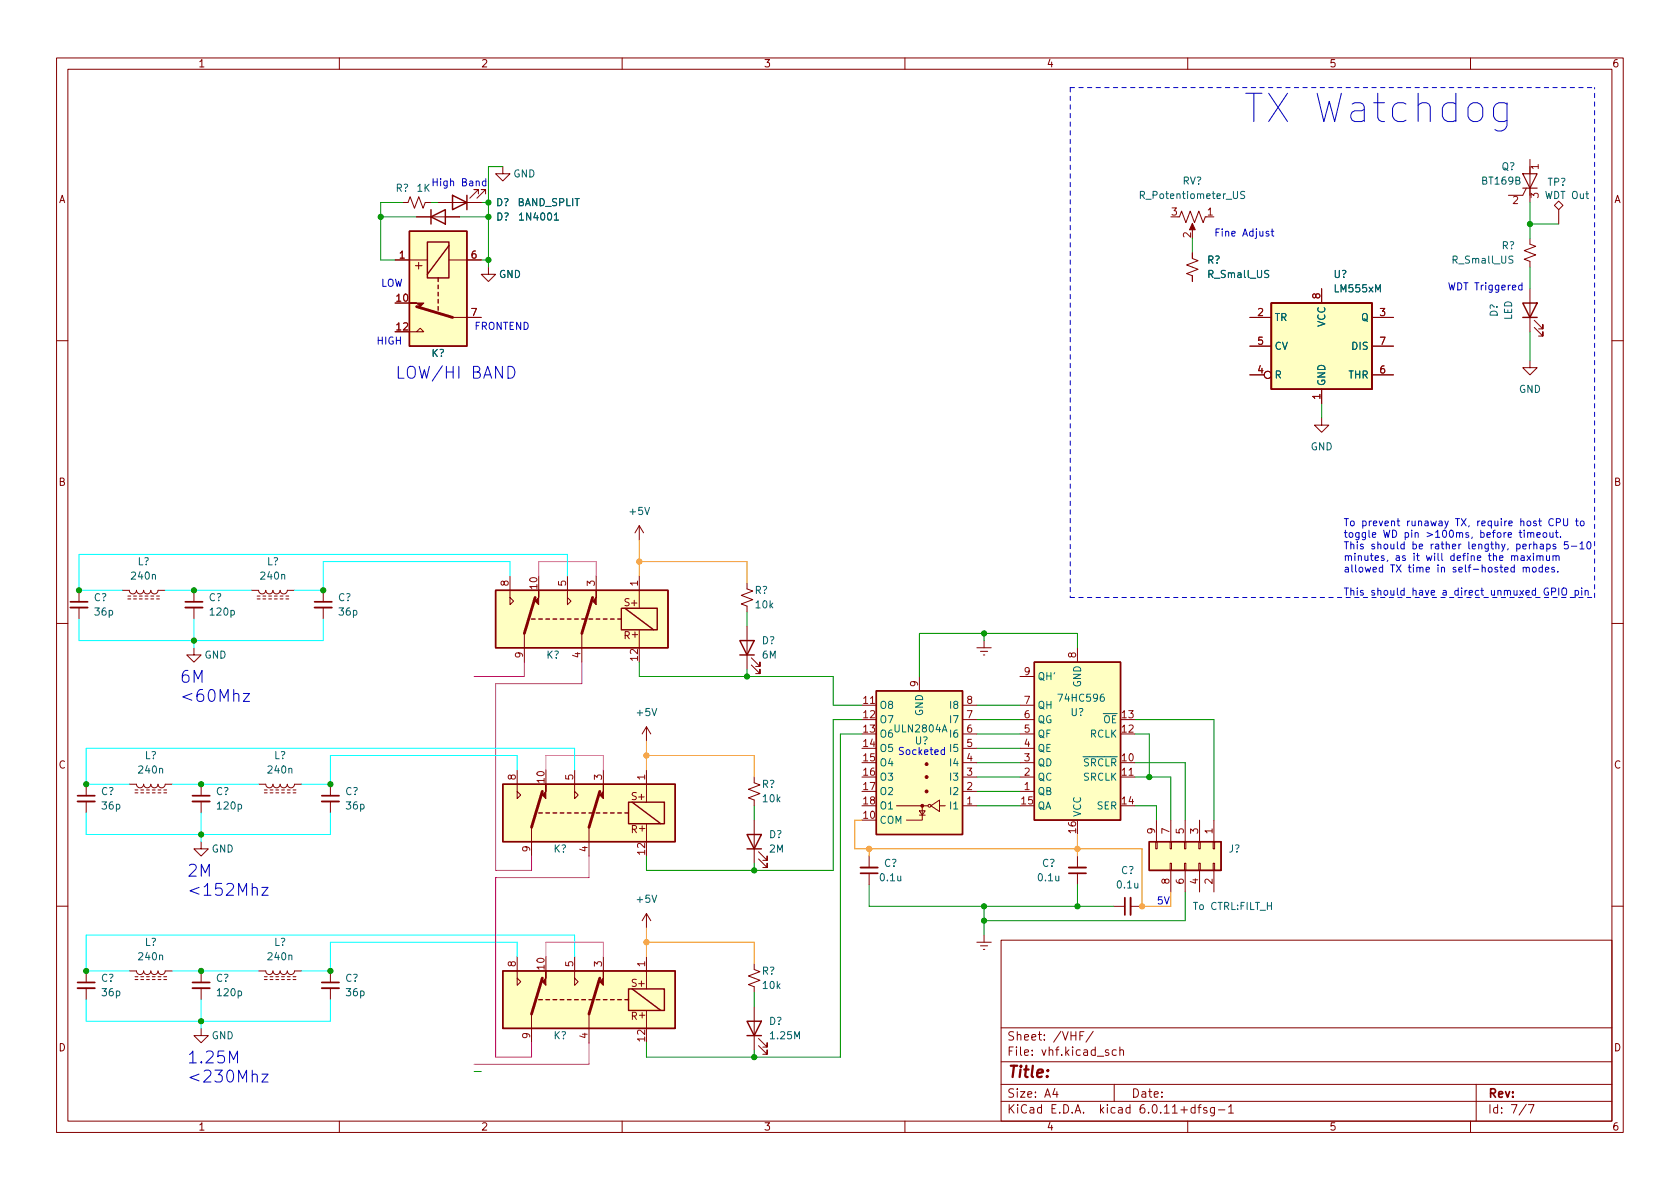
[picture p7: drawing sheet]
<svg xmlns="http://www.w3.org/2000/svg" width="297mm" height="210mm" viewBox="0 0 297 210" stroke-linecap="round" stroke-linejoin="round" font-family="sans-serif">
<g fill="none" stroke="#840000" stroke-width=".18">
<path d="M10 10.2h277v190.1h-277zM12 12.2h273v186.1h-273zM60 10.2v2M110 10.2v2M160 10.2v2M210 10.2v2M260 10.2v2M71.1 35.8h1l.4-1 .8 2 .7-2 .8 2 .4-1h1M73.7 38.3h7.6M77.5 35.8h7.6M84.6 34.3v-.8h-.8h.8l-1.5 1.5M85.9 34.3v-.8h-.8h.8l-1.6 1.5"/>
<path d="M88.9 29.5v1.2h-1.3l1.3 1.3 1.3-1.3h-1.3M208.3 38.3h.2l.4-1 .8 2.1 .7-2.1 .8 2.1 .8-2.1 .7 2.1 .4-1.1M210.8 39.9v1M213.4 38.3h1.2M269.9 33.3l-.7 1.2h-2.5M270.5 28.2v7.6M274.8 36.3l.8-.7 .8 .7-.8 .8zM275.6 37.1v2.5M69.8 58.7h5.1l-.6-.7-.6 .7M69.8 46h5.8M69.8 53.6h2.6M79.4 46h5.7"/>
<path d="M80 56.1h5.1M86.4 47.2v1.3h1.2l-1.2 1.3-1.3-1.3h1.3M210.8 44.7v1l1 .4-2 .8 2 .7-2 .8 1 .4v1M221 56.1h3.8M233.7 51v2.6M242.6 56.1h3.8M270.5 42.2v1l1 .4-2 .7 2 .8-2 .7 1 .4v1M270.5 51v7.7M271.3 57.9l1.5 1.5v-.7v.7h-.8M271.3 56.6l1.5 1.6v-.8v.8h-.8M10 60.2h2M221 66.3h2.5"/>
<path d="M221 61.2h3.8M233.7 73.9v1.3h1.2l-1.2 1.2-1.3-1.2h1.3M233.7 68.8v2.6M242.6 66.3h3.8M242.6 61.2h3.8M270.5 63.7v1.3h1.3l-1.3 1.3-1.3-1.3h1.3M285 60.2h2M113 93v2.5M113 93l-.7 1.2M113 93l.8 1.2M10 110.2h2M14 104.4v2"/>
<path d="M14 107.4v2.1M21.6 104.4h1.3a.64 .64 0 0 0 .6 .6 .64 .64 0 0 0 .6-.6 .64 .64 0 0 0 .7 .6 .64 .64 0 0 0 .6-.6 .64 .64 0 0 0 .6 .6 .64 .64 0 0 0 .7-.6 .64 .64 0 0 0 .6 .6 .64 .64 0 0 0 .6-.6h1.3M22.6 105.4h.5M22.6 105.9h.5M23.6 105.4h.5M23.6 105.9h.5M24.6 105.4h.5M24.6 105.9h.5M25.7 105.4h.5M25.7 105.9h.5M26.7 105.4h.5M26.7 105.9h.5"/>
<path d="M27.7 105.4h.5M27.7 105.9h.5M34.3 114.5v1.3h1.3l-1.3 1.3-1.3-1.3h1.3M34.3 104.4v2M34.3 107.4v2.1M44.4 104.4h1.3a.64 .64 0 0 0 .7 .6 .64 .64 0 0 0 .6-.6 .64 .64 0 0 0 .6 .6 .64 .64 0 0 0 .7-.6 .64 .64 0 0 0 .6 .6 .64 .64 0 0 0 .6-.6 .64 .64 0 0 0 .7 .6 .64 .64 0 0 0 .6-.6h1.3M45.5 105.4h.5M45.5 105.9h.5M46.5 105.4h.5M46.5 105.9h.5M47.5 105.4h.5M47.5 105.9h.5"/>
<path d="M48.5 105.4h.5M48.5 105.9h.5M49.5 105.4h.5M49.5 105.9h.5M50.5 105.4h.6M50.5 105.9h.6M57.1 104.4v2M57.1 107.4v2.1M90.2 101.8v5.1l.6-.6-.6-.6M92.7 112v5.1M95.2 101.8v2.6M100.3 101.8v5.1l.7-.6-.7-.6"/>
<path d="M102.9 112v5.1M105.4 101.8v2.6M113 101.8v5.8M113 111.4v5.7M132.1 103.1v1l1 .4-2 .8 2 .7-2 .8 1 .4v1M132.1 110.7v7.7M132.8 117.6l1.6 1.5v-.7v.7h-.8M132.8 116.3l1.6 1.6v-.8v.8h-.8M162.6 119.6v2.6M172.7 114.5h2.6M173.4 115.2h1.2M173.9 115.8h.2"/>
<path d="M174 113.3v1.2M180.3 119.6h2.6M190.5 114.5v2.6M285 110.2h2M15.2 138.7v2M22.9 138.7h1.2a.64 .64 0 0 0 .7 .6 .64 .64 0 0 0 .6-.6 .64 .64 0 0 0 .6 .6 .64 .64 0 0 0 .7-.6 .64 .64 0 0 0 .6 .6 .64 .64 0 0 0 .6-.6 .64 .64 0 0 0 .7 .6 .64 .64 0 0 0 .6-.6h1.3M23.9 139.7h.5M24.9 139.7h.5M25.9 139.7h.5M26.9 139.7h.5M27.9 139.7h.5M29 139.7h.5"/>
<path d="M35.6 138.7v2M45.7 138.7h1.3a.64 .64 0 0 0 .6 .6 .64 .64 0 0 0 .7-.6 .64 .64 0 0 0 .6 .6 .64 .64 0 0 0 .6-.6 .64 .64 0 0 0 .7 .6 .64 .64 0 0 0 .6-.6 .64 .64 0 0 0 .6 .6 .64 .64 0 0 0 .7-.6h1.2M46.7 139.7h.5M47.8 139.7h.5M48.8 139.7h.5M49.8 139.7h.5M50.8 139.7h.5M51.8 139.7h.5M58.4 138.7v2M91.4 136.1v5.1l.7-.6-.7-.7M96.5 136.1v2.6M101.6 136.1v5.1l.6-.6-.6-.7"/>
<path d="M106.7 136.1v2.6M114.3 128.5l-.8 1.3M114.3 128.5v2.6M114.3 136.1v5.8M114.3 128.5l.8 1.3M133.3 137.4v1l1.1 .4-2.1 .8 2.1 .7-2.1 .8 1 .4v1M152.4 124.7h2.5M152.4 127.2h2.5M152.4 129.8h2.5M152.4 132.3h2.5M152.4 134.9h2.5M152.4 137.4h2.5"/>
<path d="M152.4 139.9h2.5M170.2 124.7h2.5M170.2 127.2h2.5M170.2 129.8h2.5M170.2 132.3h2.5M170.2 134.9h2.5M170.2 137.4h2.5M170.2 139.9h2.5M180.3 124.7h2.6M180.3 127.2h2.6M180.3 129.8h2.6M180.3 132.3h2.6"/>
<path d="M180.3 134.9h2.6M180.3 137.4h2.6M180.3 139.9h2.6M198.1 127.2h2.6M198.1 129.8h2.6M198.1 134.9h2.6M198.1 137.4h2.6M15.2 141.7v2.1M23.9 140.2h.5M24.9 140.2h.5M25.9 140.2h.5M26.9 140.2h.5"/>
<path d="M27.9 140.2h.5M29 140.2h.5M35.6 148.8v1.3h1.2l-1.2 1.3-1.3-1.3h1.3M35.6 141.7v2.1M46.7 140.2h.5M47.8 140.2h.5M48.8 140.2h.5M49.8 140.2h.5M50.8 140.2h.5M51.8 140.2h.5M58.4 141.7v2.1M94 146.3v5.1"/>
<path d="M104.1 146.3v5.1M114.3 145.7v5.7M133.3 145v7.6M134.1 151.9l1.5 1.5v-.8v.8h-.7M134.1 150.6l1.5 1.5v-.7v.7h-.7M152.4 142.5h2.5M152.4 145h2.5M153.7 151.4v2M153.7 154.4v2.1M158.5 142.5h5.6M162.6 143.4h1l-.5 .7zM162.6 144.1h1"/>
<path d="M163.1 142.5v2.5h-2.8M164.6 142.5l1.5-1v2zM166.1 142.5h1M170.2 142.5h2.5M180.3 142.5h2.6M190.5 145v2.6M190.5 151.4v2M190.5 154.4v2.1M198.1 142.5h2.6M204.3 148.8h.3v1.3h-.3zM204.5 145v3.8M206.9 148.8h.2v1.3h-.2z"/>
<path d="M206.9 152.6h.2v1.3h-.2zM207 145v3.8M207 153.9v3.8M209.4 148.8h.3v1.3h-.3zM209.4 152.6h.3v1.3h-.3zM209.5 145v3.8M209.5 153.9v3.8M212 148.8h.2v1.3h-.2zM212 152.6h.2v1.3h-.2zM212.1 145v3.8M212.1 153.9v3.8M214.5 148.8h.3v1.3h-.3z"/>
<path d="M214.5 152.6h.3v1.3h-.3zM214.6 145v3.8M214.6 153.9v3.8M10 160.2h2M15.2 171.7v2M15.2 174.7v2.1M22.9 171.7h1.2a.64 .64 0 0 0 .7 .6 .64 .64 0 0 0 .6-.6 .64 .64 0 0 0 .6 .6 .64 .64 0 0 0 .7-.6 .64 .64 0 0 0 .6 .6 .64 .64 0 0 0 .6-.6 .64 .64 0 0 0 .7 .6 .64 .64 0 0 0 .6-.6h1.3M23.9 172.7h.5M23.9 173.2h.5M24.9 172.7h.5M24.9 173.2h.5M25.9 172.7h.5"/>
<path d="M25.9 173.2h.5M26.9 172.7h.5M26.9 173.2h.5M27.9 172.7h.5M27.9 173.2h.5M29 172.7h.5M29 173.2h.5M35.6 171.7v2M35.6 174.7v2.1M45.7 171.7h1.3a.64 .64 0 0 0 .6 .6 .64 .64 0 0 0 .7-.6 .64 .64 0 0 0 .6 .6 .64 .64 0 0 0 .6-.6 .64 .64 0 0 0 .7 .6 .64 .64 0 0 0 .6-.6 .64 .64 0 0 0 .6 .6 .64 .64 0 0 0 .7-.6h1.2M46.7 172.7h.5M46.7 173.2h.5"/>
<path d="M47.8 172.7h.5M47.8 173.2h.5M48.8 172.7h.5M48.8 173.2h.5M49.8 172.7h.5M49.8 173.2h.5M50.8 172.7h.5M50.8 173.2h.5M51.8 172.7h.5M51.8 173.2h.5M58.4 171.7v2M58.4 174.7v2.1"/>
<path d="M91.4 169.2v5l.7-.6-.7-.6M94 179.3v5.1M96.5 169.2v2.5M101.6 169.2v5l.6-.6-.6-.6M104.1 179.3v5.1M106.7 169.2v2.5M114.3 161.5v2.6M114.3 169.2v5.7M114.3 178.7v5.7M114.3 161.5l-.8 1.3M114.3 161.5l.8 1.3M133.3 170.4v1l1.1 .4-2.1 .8 2.1 .7-2.1 .8 1 .4v1"/>
<path d="M133.3 178v7.7M172.7 166.6h2.6M173.4 167.3h1.2M173.9 167.9h.2M174 165.3v1.3M177 166.3h108v32h-108zM196.8 160.3h2.1M199.9 160.3h2M285 160.2h2M35.6 181.9v1.2h1.2l-1.2 1.3-1.3-1.3h1.3M60 198.3v2M110 198.3v2"/>
<path d="M134.1 184.9l1.5 1.5v-.7v.7h-.7M134.1 183.6l1.5 1.6v-.8v.8h-.7M160 198.3v2M177 194.8h108M177 191.8h108M177 187.8h108M177 181.8h108M182.5 186.5v.1M182.5 185.7v.1M184.6 183.8v.1M184.6 183v.1M193.3 182.4l-1.3 1.9"/>
<path d="M197 191.8v3M198 185.8l.2-.2 .4 .1v.9M198 185.1v1.5M210 198.3v2M215.4 196.3h1.2M217.2 195.8l.4-.5v1.5M217.2 196.8h.9M260 198.3v2M261 191.8v6.5M270.2 195.3h1l-.6 1.5"/>
<circle cx="224.2" cy="66.3" r=".63"/>
<circle cx="164.3" cy="142.5" r=".25"/>
</g>
<g fill="none" stroke="#006464" stroke-width=".18">
<path d="M98 38l.4-.3v1.2M98 38.9h.7M218.1 33.8v1.1l.2 .2h.3l.2-.2v-1.1M220.1 33.9l-.5-.1-.2 .2v.3l.6 .3 .1 .3-.3 .2h-.5M268 31.9l.6-.1 .1-.1-.1-.3-.6-.1v1.3h.5l.2-.1 .1-.4-.3-.2M224.3 47.9l-.5-.1-.1 .1v.4l.5 .2 .1 .3-.2 .3-.5-.1M243.2 51.6v-1.2l.4 .9 .5-.9v1.2M267.5 45.3h-.5l-.2 .1v.4l.6 .2 .1 .3-.2 .2h-.5M114 89.7l.4 1.3 .4-1.3M26.9 101.7l.2-.1h.3l.1 .8M40.8 108l.4-.1 .2 .3-.1 .5h-.5M49.8 101.7l.2-.1h.3v.8"/>
<path d="M28.2 136l.2-.1h.3l.1 .8M51.1 136l.2-.1h.3v.8M115.3 125.3l.4 1.3 .4-1.3M166.6 129.4l.4-1.2 .4 1.2M166.7 129.1h.6M191.5 133.8h6M195.1 126.2h2.4M195.1 122.7l-.3 .1a.86 .86 0 0 0 0 1.2l.4-.1 .1-.4-.3-.3h-.2l-.3 .3M42.1 142.3l.4-.1 .2 .3-.1 .5h-.5M115.3 158.3l.4 1.3 .4-1.3M158.7 154.9l.1 .8 .3 .1 .2-.2M159.3 154.9v.9"/>
<path d="M186.7 154.9v.8l.3 .1 .2-.2M187.2 154.9v.9M200.6 156.2l.1 .8h.3l.2-.1M201.2 156.2v.8M28.2 169l.2-.1h.3l.1 .8M42.1 175.3l.4-.1 .2 .3-.1 .5h-.5M51.1 169l.2-.1h.3v.8M140.5 183.7v-1.3l.4 .9 .5-.9v1.3"/>
</g>
<path d="M12.4 107.4h3.1M32.8 107.4h3M55.6 107.4h3.1M13.7 141.7h3.1M34 141.7h3.1M56.9 141.7h3M152.1 153.4h3.1M189 153.4h3M199.9 158.7v3.1M13.7 174.7h3.1M34 174.7h3.1M56.9 174.7h3" fill="none" stroke="#840000" stroke-width=".33"/>
<path d="M12.4 106.4h3.1M32.8 106.4h3M55.6 106.4h3.1M13.7 140.7h3.1M34 140.7h3.1M56.9 140.7h3M152.1 154.4h3.1M189 154.4h3M198.9 158.7v3.1M13.7 173.7h3.1M34 173.7h3.1M56.9 173.7h3" fill="none" stroke="#840000" stroke-width=".3"/>
<g fill="none" stroke="#840000" stroke-width=".25">
<path d="M76.2 38.3l2.5-1.2v2.5zM76.2 37.1v2.5M80 34.5l2.5 1.3-2.5 1.3zM82.5 34.5v2.6M72.4 40.9h10.1v20.3h-10.1zM75.6 42.8h3.8v6.3h-3.8zM77.5 49.1v.7M77.5 50.4v.6M77.5 51.7v.6M77.5 53v.6M77.5 54.2v.7M79.4 43.4l-3.8 5.1"/>
<path d="M224.8 53.6h17.8v15.2h-17.8zM269.2 53.6h2.6l-1.3 2.5zM269.2 56.1h2.6M87.6 104.4h30.5v10.1h-30.5zM94 109.5h.6M95.2 109.5h.7M96.5 109.5h.7M97.8 109.5h.6M99.1 109.5h.6M100.3 109.5h.7M101.6 109.5h.6M102.9 109.5h.6"/>
<path d="M104.1 109.5h.7M105.4 109.5h.6M106.7 109.5h.6M107.9 109.5h.7M109.2 109.5h.7M109.9 107.6h6.3v3.8h-6.3zM110.5 107.6l5.1 3.8M130.8 113.3h2.5l-1.2 2.5zM130.8 115.8h2.5M182.9 117.1h15.2v27.9h-15.2zM88.9 138.7h30.5v10.1h-30.5zM154.9 122.2h15.3v25.4h-15.3z"/>
<path d="M95.2 143.8h.7M96.5 143.8h.7M97.8 143.8h.6M99.1 143.8h.6M100.3 143.8h.7M101.6 143.8h.6M102.9 143.8h.6M104.1 143.8h.7M105.4 143.8h.6M106.7 143.8h.6M107.9 143.8h.7M109.2 143.8h.7"/>
<path d="M110.5 143.8h.6M111.1 141.9h6.4v3.8h-6.4zM111.8 141.9l5 3.8M132.1 147.6h2.5l-1.3 2.5zM132.1 150.1h2.5M203.2 148.8h12.7v5.1h-12.7zM88.9 171.7h30.5v10.2h-30.5zM95.2 176.8h.7M96.5 176.8h.7M97.8 176.8h.6M99.1 176.8h.6M100.3 176.8h.7"/>
<path d="M101.6 176.8h.6M102.9 176.8h.6M104.1 176.8h.7M105.4 176.8h.6M106.7 176.8h.6M107.9 176.8h.7M109.2 176.8h.7M110.5 176.8h.6M111.1 174.9h6.4v3.8h-6.4zM111.8 174.9l5 3.8M132.1 180.6h2.5l-1.3 2.5zM132.1 183.1h2.5"/>
</g>
<g fill="#ffffc2" stroke="#ffffc2" stroke-width=".18">
<path d="M87.6 104.4h30.5v10.1h-30.5z"/>
<path d="M154.9 122.2h15.3v25.4h-15.3z"/>
<path d="M72.4 40.9h10.1v20.3h-10.1z"/>
<path d="M203.2 148.8h12.7v5.1h-12.7z"/>
<path d="M182.9 117.1h15.2v27.9h-15.2z"/>
<path d="M88.9 138.7h30.5v10.1h-30.5z"/>
<path d="M88.9 171.7h30.5v10.2h-30.5z"/>
<path d="M224.8 53.6h17.8v15.2h-17.8z"/>
</g>
<path d="M73.7 54.2l6.3 1.9M94.6 105.7l-1.9 6.3M104.8 105.7l-1.9 6.3M95.9 139.9l-1.9 6.4M106 139.9l-1.9 6.4M95.9 173l-1.9 6.3M106 173l-1.9 6.3" fill="none" stroke="#840000" stroke-width=".51"/>
<g fill="#840000" stroke="#840000" stroke-width=".18">
<path d="M105.4 104.4v2.5l-.6-.6 .6-.6z"/>
<path d="M95.2 104.4v2.5l-.6-.6 .6-.6z"/>
<path d="M72.4 53.6h2.5l-.6 .6-.6-.6z"/>
<path d="M106.7 138.7v2.5l-.7-.6 .7-.7z"/>
<path d="M96.5 138.7v2.5l-.6-.6 .6-.7z"/>
<path d="M106.7 171.7v2.5l-.7-.6 .7-.6z"/>
<path d="M96.5 171.7v2.5l-.6-.6 .6-.6z"/>
<path d="M210.8 39.5l.5 1.1h-1z"/>
<circle cx="163.8" cy="135.1" r=".25"/>
<circle cx="163.8" cy="137.4" r=".25"/>
<circle cx="163.8" cy="139.9" r=".25"/>
<circle cx="163.1" cy="142.5" r=".25"/>
</g>
<path d="M267.6 34.9l.5-.2 .2 .4-.8 .9h.8M270.7 35v-.8l.5 .4 .1-.4h.6l.1 .2-.1 .6M272 29.5h-1.3l.4 .3M153.9 124.4h.7M199.6 137.1h.8" fill="none" stroke="#a90000" stroke-width=".18"/>
<path d="M269.2 30.7h2.6l-1.3 2.6zM269.2 33.3h2.6" fill="none" stroke="#840000" stroke-width=".2"/>
<g fill="none" stroke="#0000c2" stroke-width=".18">
<path d="M266.5 18.2v4a1.36 1.36 0 0 1-2.2 .7M266.5 18.4l-.5-.2h-1l-.7 .4-.2 .5v1.4l.4 .8 .5 .2h1l.5-.2M224.7 40.9h.5M224.9 40.5v1.1l.3 .1M269.1 50.5l-.4-.1-.2 .3 .1 .5h.5M269.1 50v1.3M81.1 64.8v2.1M242.6 94.6l.7-.1-.1-.3h-.4l-.2 .2 .1 .6h.5M244.5 99.9v1.3M244.7 98.3h-.3l-.2 .1 .1 .2 .4 .2v.3h-.5M245.4 99.1l-.2 .2M247 92.1h.5"/>
<path d="M247.2 91.7v1.1l.3 .2M248.3 96.3l-.4-.1-.2 .3 .1 .5h.5M248.3 95.8v1.3M259.6 94.2h-.3l-.1 .2v.1l.4 .2v.3h-.4M260.3 95l-.1 .2M266.7 97l-.2 .3M267.3 98.4l.1-.1h.3l.1 .8M267.3 98.3v.8M267.7 99.9v1.3M274.6 91.8a.6 .6 0 0 0-.8 .5 .6 .6 0 0 0 .6 .7l.2-.1M275.9 94.9v.1M277.2 95.8h-.6v.6l.2-.1h.4l.1 .2-.1 .4-.1 .2-.5-.2"/>
<path d="M278.6 92.1h.5M278.7 91.7v1.1l.4 .2M279.5 92.3l.2-.2 .3 .2 .1 .4-.1 .2-.3 .1-.2-.1zM280.7 95.9l.2-.1a.68 .68 0 0 1 .4 .6 .68 .68 0 0 1-.4 .7l-.2-.2-.1-.3zM244.5 100.4l-.4-.1-.2 .3 .1 .5h.5M248.3 104.5l-.4-.1-.2 .2 .1 .6h.5M248.3 104v1.2M266 100.7l.7-.1-.1-.2-.4-.1-.2 .2 .1 .6h.5M267.7 100.4l-.3-.1-.3 .3 .2 .5h.4M273.7 104a.59 .59 0 0 0-.7 .6 .59 .59 0 0 0 .7 .6l.1-.5h-.2M43 122.6h1.1l-1.1 1.4h1.1M167 132.6h-.4l-.2 .2 .1 .6h.5"/>
<path d="M167 132.2v1.2M46.3 156.9h1.1l-1.1 1.4h1.1M40.6 188v-2.1l.7 1.5 .7-1.5v2.1M46.3 189.9h1.1l-1.1 1.4h1.1"/>
</g>
<path d="M189.2 15.5v90.2M189.2 15.5h92.7M189.2 105.7h92.7M281.9 105.7v-90.2" fill="none" stroke="#0000c2" stroke-width=".18" stroke-dasharray=".8 .8"/>
<g fill="none" stroke="#0ff" stroke-width=".18">
<path d="M14 109.5v3.8h43.1v-3.8M29.2 104.4h15.2M34.3 109.5v5M90.2 101.8v-2.5h-33.1v5.1h-5M100.3 101.8v-3.8h-86.3v6.4h7.6M30.5 138.7h15.2M91.4 136.1v-2.5h-33v5.1h-5.1M101.6 136.1v-3.8h-86.4v6.4h7.7M15.2 143.8v3.8h43.2v-3.8M35.6 143.8v5M15.2 176.8v3.8h43.2v-3.8M30.5 171.7h15.2"/>
<path d="M35.6 176.8v5.1M91.4 169.2v-2.6h-33v5.1h-5.1M101.6 169.2v-3.9h-86.4v6.4h7.7"/>
</g>
<path d="M92.7 117.1v2.5h-8.9M102.9 117.1v3.8h-15.3v33h6.4v-2.5M104.1 151.4v3.8h-16.5M94 184.4v2.5h-6.4M104.1 184.4v3.8h-20.3" fill="none" stroke="#c200c2" stroke-width=".18"/>
<path d="M113 95.5v6.3M113 99.3h19.1v3.8M114.3 131.1v5M114.3 133.6h19v3.8M152.4 145h-1.3v5.1h50.8v10.2h5.1v-2.6M153.7 150.1v1.3M190.5 147.6v3.8M114.3 164.1v5.1M114.3 166.6h19v3.8" fill="none" stroke="#f90" stroke-width=".18"/>
<g fill="none" stroke="#009600" stroke-width=".18">
<path d="M67.3 38.3h6.4M71.1 35.8h-3.8v10.2h2.5M76.2 35.8h1.3M81.3 38.3h5.1M85.1 35.8h1.3M88.9 29.5h-2.5v17.7M270.5 39.6h5.1M270.5 35.8v6.4M85.1 46h1.3M210.8 42.2v2.5M270.5 47.2v3.8M270.5 58.7v5"/>
<path d="M233.7 71.4v2.5M113 117.1v2.5h34.3v5.1h5.1M132.1 108.2v2.5M132.1 118.4v1.2M174 112v1.3M190.5 114.5v-2.5h-27.9v7.6M152.4 129.8h-3.8v57.1h-34.3v-2.5M152.4 127.2h-5.1v26.7h-33v-2.5M172.7 137.4h7.6M172.7 129.8h7.6M172.7 134.9h7.6M172.7 127.2h7.6"/>
<path d="M172.7 124.7h7.6M172.7 132.3h7.6M172.7 139.9h7.6M200.7 137.4h6.3v7.6M200.7 129.8h2.5v7.6M200.7 134.9h8.8v10.1M200.7 127.2h13.9v17.8M133.3 142.5v2.5M133.3 152.6v1.3M153.7 156.5v3.8h43.1M172.7 142.5h7.6M190.5 156.5v3.8"/>
<path d="M200.7 142.5h3.8v2.5M209.5 157.7v5.1h-35.5M133.3 175.5v2.5M174 160.3v5M83.8 189.5h1.3M133.3 185.7v1.2"/>
</g>
<path d="M87.6 155.2v31.7" fill="none" stroke="#840084" stroke-width=".18"/>
<path d="M95.2 101.8v-2.5h10.2v2.5M96.5 136.1v-2.5h10.2v2.5M96.5 169.2v-2.6h10.2v2.6" fill="none" stroke="#f0f" stroke-width=".18"/>
<g fill="#009600" stroke="#009600" stroke-width=".18">
<circle cx="35.6" cy="171.7" r=".46"/>
<circle cx="15.2" cy="171.7" r=".46"/>
<circle cx="58.4" cy="171.7" r=".46"/>
<circle cx="58.4" cy="138.7" r=".46"/>
<circle cx="35.6" cy="147.6" r=".46"/>
<circle cx="35.6" cy="138.7" r=".46"/>
<circle cx="35.6" cy="180.6" r=".46"/>
<circle cx="15.2" cy="138.7" r=".46"/>
<circle cx="86.4" cy="46" r=".46"/>
<circle cx="133.3" cy="153.9" r=".46"/>
<circle cx="174" cy="112" r=".46"/>
<circle cx="132.1" cy="119.6" r=".46"/>
<circle cx="14" cy="104.4" r=".46"/>
<circle cx="57.1" cy="104.4" r=".46"/>
<circle cx="34.3" cy="113.3" r=".46"/>
<circle cx="34.3" cy="104.4" r=".46"/>
<circle cx="174" cy="162.8" r=".46"/>
<circle cx="190.5" cy="160.3" r=".46"/>
<circle cx="133.3" cy="186.9" r=".46"/>
<circle cx="174" cy="160.3" r=".46"/>
<circle cx="67.3" cy="38.3" r=".46"/>
<circle cx="86.4" cy="38.3" r=".46"/>
<circle cx="86.4" cy="35.8" r=".46"/>
<circle cx="270.5" cy="39.6" r=".46"/>
<circle cx="203.2" cy="137.4" r=".46"/>
</g>
<g fill="#f90" stroke="#f90" stroke-width=".18">
<circle cx="113" cy="99.3" r=".46"/>
<circle cx="190.5" cy="150.1" r=".46"/>
<circle cx="201.9" cy="160.3" r=".46"/>
<circle cx="153.7" cy="150.1" r=".46"/>
<circle cx="114.3" cy="133.6" r=".46"/>
<circle cx="114.3" cy="166.6" r=".46"/>
</g>
<text font-size="7" fill="#0000c2" x="219.7" y="21.7">TX Watchdog</text>
<g font-size="2.9" fill="#0000c2">
<text x="69.8" y="67">LOW/HI</text>
<text x="83.3" y="67">BAND</text>
<text x="31.7" y="120.7">6M</text>
<text x="31.7" y="124.1">&lt;60Mhz</text>
<text x="33" y="155">2M</text>
<text x="33" y="158.4">&lt;152Mhz</text>
<text x="33" y="188.1">1.25M</text>
<text x="33" y="191.4">&lt;230Mhz</text>
</g>
<text font-size="2.8" fill="#840000" x="178" y="191.2">Title:</text>
<g font-size="2.1" fill="#840000">
<text x="75.1" y="48" transform="rotate(-90 75.1 48)">+</text>
<text x="178" y="184.5">Sheet:</text>
<text x="186.2" y="184.5">/VHF/</text>
<text x="178" y="187.2">File:</text>
<text x="184.4" y="187.2">vhf.kicad_sch</text>
<text x="178" y="197.4">KiCad</text>
<text x="178" y="194.6">Size:</text>
<text x="184.7" y="194.6">A4</text>
<text x="185.7" y="197.4">E.D.A.</text>
<text x="194.6" y="197.4">kicad</text>
<text x="200" y="194.6">Date:</text>
<text x="201.8" y="197.4">6.0.11+dfsg-1</text>
<text x="263" y="194.6">Rev:</text>
<text x="263" y="197.4">Id:</text>
<text x="267.1" y="197.4">7/7</text>
</g>
<g font-size="1.8" fill="#840000">
<text x="35" y="12.3">1</text>
<text x="85" y="12.3">2</text>
<text x="135" y="12.3">3</text>
<text x="185" y="12.3">4</text>
<text x="235" y="12.3">5</text>
<text x="285" y="12.3">6</text>
<text x="10.4" y="36.3">A</text>
<text x="285.4" y="36.3">A</text>
<text x="10.3" y="86.3">B</text>
<text x="285.3" y="86.3">B</text>
<text x="110.2" y="107.6">S+</text>
<text x="110.2" y="113.4">R+</text>
<text x="10.3" y="136.3">C</text>
<text x="285.3" y="136.3">C</text>
<text x="111.5" y="141.9">S+</text>
<text x="111.4" y="147.7">R+</text>
<text x="111.5" y="174.9">S+</text>
<text x="111.4" y="180.7">R+</text>
<text x="10.3" y="186.3">D</text>
<text x="285.3" y="186.3">D</text>
<text x="35" y="200.3">1</text>
<text x="85" y="200.3">2</text>
<text x="135" y="200.3">3</text>
<text x="185" y="200.3">4</text>
<text x="235" y="200.3">5</text>
<text x="285" y="200.3">6</text>
</g>
<g font-size="1.8" fill="#006464">
<text x="69.9" y="34.3">R?</text>
<text x="73.6" y="34.3">1K</text>
<text x="90.7" y="31.8">GND</text>
<text x="201.2" y="35.6">R_Potentiometer_US</text>
<text x="209" y="33">RV?</text>
<text x="261.8" y="33">BT169B</text>
<text x="265.4" y="30.5">Q?</text>
<text x="273.1" y="35.6">WDT Out</text>
<text x="273.5" y="33.2">TP?</text>
<text x="87.6" y="36.8">D?</text>
<text x="87.7" y="39.4">D?</text>
<text x="91.4" y="36.8">BAND_SPLIT</text>
<text x="91.5" y="39.4">1N4001</text>
<text x="213.4" y="47">R?</text>
<text x="256.5" y="47">R_Small_US</text>
<text x="265.4" y="44.5">R?</text>
<text x="88.2" y="49.5">GND</text>
<text x="213.4" y="49.5">R_Small_US</text>
<text x="235.7" y="49.5">U?</text>
<text x="235.7" y="52.1">LM555xM</text>
<text x="225.3" y="57.2">TR</text>
<text x="234.7" y="57.9" transform="rotate(-90 234.7 57.9)">VCC</text>
<text x="240.6" y="57.2">Q</text>
<text x="265.2" y="56.1" transform="rotate(-90 265.2 56.1)">D?</text>
<text x="267.7" y="56.7" transform="rotate(-90 267.7 56.7)">LED</text>
<text x="76.2" y="63.5">K?</text>
<text x="225.3" y="62.2">CV</text>
<text x="238.8" y="62.2">DIS</text>
<text x="225.3" y="67.3">R</text>
<text x="234.7" y="68.3" transform="rotate(-90 234.7 68.3)">GND</text>
<text x="238.3" y="67.3">THR</text>
<text x="268.5" y="69.9">GND</text>
<text x="231.7" y="80">GND</text>
<text x="111" y="91.4">+5V</text>
<text x="24.3" y="100.3">L?</text>
<text x="47.1" y="100.3">L?</text>
<text x="16.5" y="106.7">C?</text>
<text x="22.9" y="102.9">240n</text>
<text x="36.8" y="106.7">C?</text>
<text x="45.8" y="102.9">240n</text>
<text x="59.7" y="106.7">C?</text>
<text x="133.4" y="105.4">R?</text>
<text x="133.4" y="108">10k</text>
<text x="16.5" y="109.2">36p</text>
<text x="36.8" y="109.2">120p</text>
<text x="59.7" y="109.2">36p</text>
<text x="36.1" y="116.8">GND</text>
<text x="96.5" y="116.8">K?</text>
<text x="134.6" y="114.3">D?</text>
<text x="134.6" y="116.8">6M</text>
<text x="155.4" y="125.7">O8</text>
<text x="167.7" y="125.7">I8</text>
<text x="183.4" y="125.7">QH</text>
<text x="183.4" y="120.7">QH'</text>
<text x="186.8" y="124.5">74HC596</text>
<text x="191.5" y="121.6" transform="rotate(-90 191.5 121.6)">GND</text>
<text x="112.3" y="127">+5V</text>
<text x="155.4" y="128.3">O7</text>
<text x="155.4" y="130.8">O6</text>
<text x="157.9" y="129.9">ULN2804A</text>
<text x="163.6" y="126.7" transform="rotate(-90 163.6 126.7)">GND</text>
<text x="167.7" y="130.8">I6</text>
<text x="167.7" y="128.3">I7</text>
<text x="183.4" y="130.8">QF</text>
<text x="183.4" y="128.3">QG</text>
<text x="189.2" y="127">U?</text>
<text x="192.6" y="130.8">RCLK</text>
<text x="195" y="128.3">~{OE}</text>
<text x="24.2" y="137.2">240n</text>
<text x="25.5" y="134.6">L?</text>
<text x="47.1" y="137.2">240n</text>
<text x="48.4" y="134.6">L?</text>
<text x="155.4" y="135.9">O4</text>
<text x="161.7" y="132">U?</text>
<text x="167.7" y="135.9">I4</text>
<text x="167.7" y="133.4">I5</text>
<text x="183.4" y="135.9">QD</text>
<text x="183.4" y="133.4">QE</text>
<text x="191.4" y="135.9">~{SRCLR}</text>
<text x="17.8" y="141">C?</text>
<text x="17.8" y="143.5">36p</text>
<text x="38.1" y="141">C?</text>
<text x="38.1" y="143.5">120p</text>
<text x="61" y="141">C?</text>
<text x="61" y="143.5">36p</text>
<text x="134.6" y="139.7">R?</text>
<text x="134.6" y="142.2">10k</text>
<text x="155.4" y="138.4">O3</text>
<text x="155.4" y="141">O2</text>
<text x="155.4" y="143.5">O1</text>
<text x="167.7" y="143.5">I1</text>
<text x="167.7" y="141">I2</text>
<text x="167.7" y="138.4">I3</text>
<text x="183.4" y="141">QB</text>
<text x="183.4" y="143.5">QA</text>
<text x="183.4" y="138.4">QC</text>
<text x="191.4" y="138.4">SRCLK</text>
<text x="193.8" y="143.5">SER</text>
<text x="135.9" y="148.6">D?</text>
<text x="155.4" y="146.1">COM</text>
<text x="191.5" y="144.5" transform="rotate(-90 191.5 144.5)">VCC</text>
<text x="37.4" y="151.1">GND</text>
<text x="97.8" y="151.1">K?</text>
<text x="135.9" y="151.1">2M</text>
<text x="156.2" y="153.7">C?</text>
<text x="184.2" y="153.7">C?</text>
<text x="198.1" y="154.9">C?</text>
<text x="217.2" y="151.1">J?</text>
<text x="112.3" y="160">+5V</text>
<text x="155.3" y="156.2">0.1u</text>
<text x="183.3" y="156.2">0.1u</text>
<text x="197.2" y="157.5">0.1u</text>
<text x="210.8" y="161.3">To CTRL:FILT_H</text>
<text x="25.5" y="167.6">L?</text>
<text x="48.4" y="167.6">L?</text>
<text x="17.8" y="174">C?</text>
<text x="24.2" y="170.2">240n</text>
<text x="38.1" y="174">C?</text>
<text x="47.1" y="170.2">240n</text>
<text x="61" y="174">C?</text>
<text x="134.6" y="172.7">R?</text>
<text x="17.8" y="176.5">36p</text>
<text x="38.1" y="176.5">120p</text>
<text x="61" y="176.5">36p</text>
<text x="134.6" y="175.3">10k</text>
<text x="37.4" y="184.2">GND</text>
<text x="97.8" y="184.2">K?</text>
<text x="135.9" y="181.6">D?</text>
<text x="135.9" y="184.2">1.25M</text>
</g>
<g font-size="1.8" fill="#0000c2">
<text x="76.2" y="32.9">High</text>
<text x="81.6" y="32.9">Band</text>
<text x="214.6" y="41.8">Fine</text>
<text x="219.7" y="41.8">Adjust</text>
<text x="67.3" y="50.7">LOW</text>
<text x="255.9" y="51.3">WDT Triggered</text>
<text x="83.8" y="58.3">FRONTEND</text>
<text x="66.5" y="60.9">HIGH</text>
<text x="237.5" y="93">To prevent</text>
<text x="237.5" y="95.1">toggle</text>
<text x="244.5" y="95.1">WD pin</text>
<text x="248.8" y="93">runaway</text>
<text x="252.4" y="95.1">&gt;100ms,</text>
<text x="257.6" y="93">TX, require</text>
<text x="262" y="95.1">before</text>
<text x="269.2" y="95.1">timeout.</text>
<text x="269.3" y="93">host</text>
<text x="274.4" y="93">CPU</text>
<text x="237.5" y="97.1">This</text>
<text x="237.5" y="99.2">minutes,</text>
<text x="237.5" y="101.2">allowed</text>
<text x="242.4" y="97.1">should</text>
<text x="245.8" y="101.2">TX time</text>
<text x="246.7" y="99.2">as</text>
<text x="249.8" y="97.1">be</text>
<text x="250" y="99.2">it</text>
<text x="252.4" y="99.2">will</text>
<text x="253.1" y="97.1">rather</text>
<text x="254.3" y="101.2">in</text>
<text x="256.8" y="99.2">define</text>
<text x="257.2" y="101.2">self-hosted</text>
<text x="259.9" y="97.1">lengthy,</text>
<text x="263.7" y="99.2">the</text>
<text x="267.8" y="99.2">maximum</text>
<text x="268.6" y="97.1">perhaps</text>
<text x="269.7" y="101.2">modes.</text>
<text x="277.2" y="97.1">5-10</text>
<text x="237.5" y="105.3">This</text>
<text x="242.4" y="105.3">should</text>
<text x="249.8" y="105.3">have</text>
<text x="255.2" y="105.3">a</text>
<text x="257.5" y="105.3">direct</text>
<text x="264.1" y="105.3">unmuxed</text>
<text x="273.6" y="105.3">GPIO pin</text>
<text x="155.4" y="133.4">O5 Socketed</text>
<text x="204.5" y="159.9">5V</text>
</g>
<g font-size="1.8" fill="#a90000">
<text x="272.8" y="30.1" transform="rotate(-90 272.8 30.1)">1</text>
<text x="207" y="38.1">3</text>
<text x="213.3" y="38.1">1</text>
<text x="70.4" y="45.7">1</text>
<text x="83.1" y="45.7">6</text>
<text x="210.6" y="42.2" transform="rotate(-90 210.6 42.2)">2</text>
<text x="69.8" y="53.3">10</text>
<text x="233.4" y="53" transform="rotate(-90 233.4 53)">8</text>
<text x="69.8" y="58.4">12</text>
<text x="83.1" y="55.9">7</text>
<text x="222.2" y="55.9">2</text>
<text x="243.8" y="55.9">3</text>
<text x="222.2" y="61">5</text>
<text x="243.8" y="61">7</text>
<text x="222.2" y="66">4</text>
<text x="233.4" y="70.8" transform="rotate(-90 233.4 70.8)">1</text>
<text x="243.8" y="66">6</text>
<text x="89.9" y="103.8" transform="rotate(-90 89.9 103.8)">8</text>
<text x="95" y="104.4" transform="rotate(-90 95 104.4)">10</text>
<text x="100.1" y="103.8" transform="rotate(-90 100.1 103.8)">5</text>
<text x="105.2" y="103.8" transform="rotate(-90 105.2 103.8)">3</text>
<text x="112.8" y="103.8" transform="rotate(-90 112.8 103.8)">1</text>
<text x="92.5" y="116.5" transform="rotate(-90 92.5 116.5)">9</text>
<text x="102.6" y="116.5" transform="rotate(-90 102.6 116.5)">4</text>
<text x="112.8" y="117.1" transform="rotate(-90 112.8 117.1)">12</text>
<text x="180.9" y="119.4">9</text>
<text x="190.2" y="116.5" transform="rotate(-90 190.2 116.5)">8</text>
<text x="152.4" y="124.5">11</text>
<text x="162.3" y="121.6" transform="rotate(-90 162.3 121.6)">9</text>
<text x="170.8" y="124.5">8</text>
<text x="180.9" y="124.5">7</text>
<text x="152.4" y="127">12</text>
<text x="152.4" y="129.5">13</text>
<text x="170.8" y="129.5">6</text>
<text x="170.8" y="127">7</text>
<text x="180.9" y="129.5">5</text>
<text x="180.9" y="127">6</text>
<text x="198.1" y="129.5">12</text>
<text x="198.1" y="127">13</text>
<text x="152.4" y="132.1">14</text>
<text x="152.4" y="134.6">15</text>
<text x="152.4" y="137.2">16</text>
<text x="170.8" y="137.2">3</text>
<text x="170.8" y="134.6">4</text>
<text x="170.8" y="132.1">5</text>
<text x="180.9" y="137.2">2</text>
<text x="180.9" y="134.6">3</text>
<text x="180.9" y="132.1">4</text>
<text x="198.1" y="134.6">10</text>
<text x="198.1" y="137.2">11</text>
<text x="91.2" y="138.1" transform="rotate(-90 91.2 138.1)">8</text>
<text x="96.3" y="138.7" transform="rotate(-90 96.3 138.7)">10</text>
<text x="101.3" y="138.1" transform="rotate(-90 101.3 138.1)">5</text>
<text x="106.4" y="138.1" transform="rotate(-90 106.4 138.1)">3</text>
<text x="114" y="138.1" transform="rotate(-90 114 138.1)">1</text>
<text x="152.4" y="139.7">17</text>
<text x="152.4" y="142.2">18</text>
<text x="170.8" y="142.2">1</text>
<text x="170.8" y="139.7">2</text>
<text x="180.3" y="142.2">15</text>
<text x="180.9" y="139.7">1</text>
<text x="198.1" y="142.2">14</text>
<text x="152.4" y="144.8">10</text>
<text x="190.2" y="147.6" transform="rotate(-90 190.2 147.6)">16</text>
<text x="204.2" y="147.6" transform="rotate(-90 204.2 147.6)">9</text>
<text x="206.8" y="147.6" transform="rotate(-90 206.8 147.6)">7</text>
<text x="209.3" y="147.6" transform="rotate(-90 209.3 147.6)">5</text>
<text x="211.8" y="147.6" transform="rotate(-90 211.8 147.6)">3</text>
<text x="214.4" y="147.6" transform="rotate(-90 214.4 147.6)">1</text>
<text x="93.7" y="150.8" transform="rotate(-90 93.7 150.8)">9</text>
<text x="103.9" y="150.8" transform="rotate(-90 103.9 150.8)">4</text>
<text x="114" y="151.4" transform="rotate(-90 114 151.4)">12</text>
<text x="206.8" y="156.5" transform="rotate(-90 206.8 156.5)">8</text>
<text x="209.3" y="156.5" transform="rotate(-90 209.3 156.5)">6</text>
<text x="211.8" y="156.5" transform="rotate(-90 211.8 156.5)">4</text>
<text x="214.4" y="156.5" transform="rotate(-90 214.4 156.5)">2</text>
<text x="91.2" y="171.1" transform="rotate(-90 91.2 171.1)">8</text>
<text x="96.3" y="171.7" transform="rotate(-90 96.3 171.7)">10</text>
<text x="101.3" y="171.1" transform="rotate(-90 101.3 171.1)">5</text>
<text x="106.4" y="171.1" transform="rotate(-90 106.4 171.1)">3</text>
<text x="114" y="171.1" transform="rotate(-90 114 171.1)">1</text>
<text x="93.7" y="183.8" transform="rotate(-90 93.7 183.8)">9</text>
<text x="103.9" y="183.8" transform="rotate(-90 103.9 183.8)">4</text>
<text x="114" y="184.4" transform="rotate(-90 114 184.4)">12</text>
</g>
</svg>
